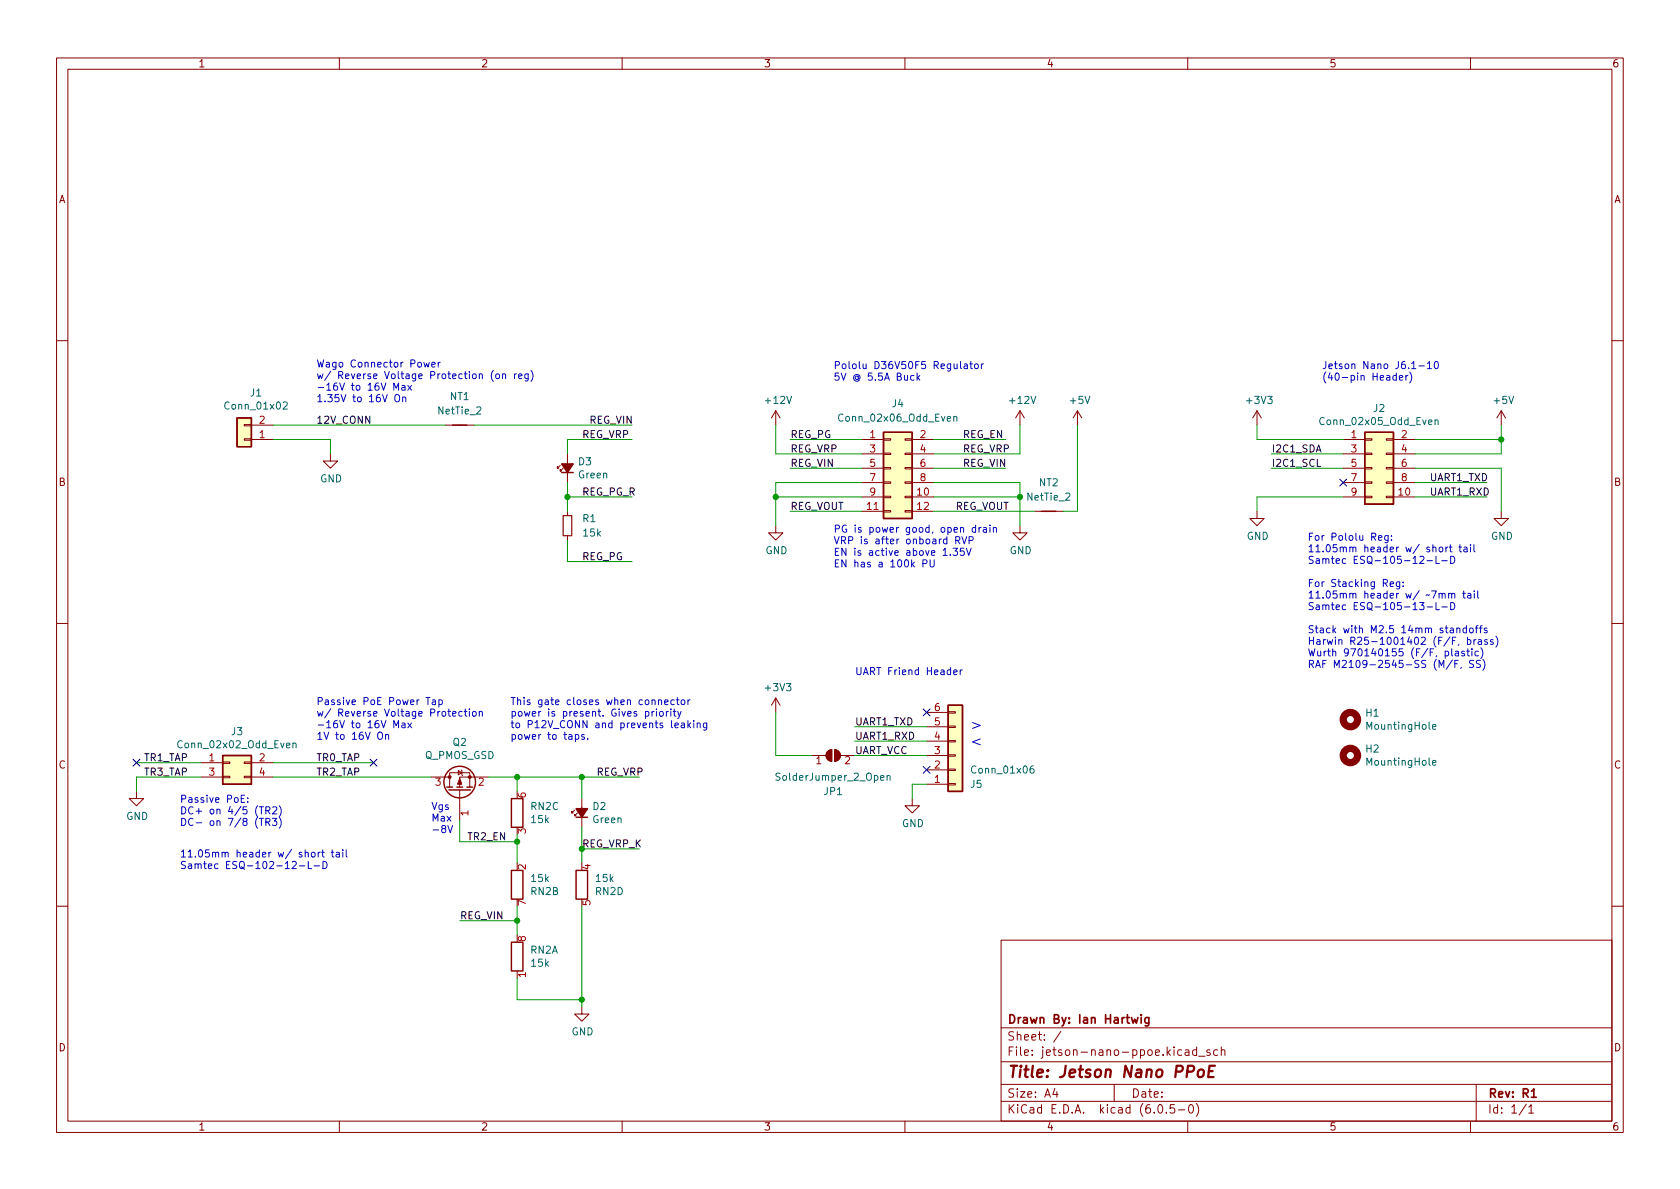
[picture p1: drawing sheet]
<svg xmlns="http://www.w3.org/2000/svg" width="297mm" height="210mm" viewBox="0 0 297 210" stroke-linecap="round" stroke-linejoin="round" font-family="sans-serif">
<g fill="none" stroke="#840000" stroke-width=".18">
<path d="M10 10.2h277v190.1h-277zM12 12.2h273v186.1h-273zM60 10.2v2M110 10.2v2M160 10.2v2M210 10.2v2M260 10.2v2M10 60.2h2M43.2 75.1h1.2v.2h-1.2zM43.2 77.6h1.2v.2h-1.2zM44.4 77.7h3.9M44.4 75.2h3.9"/>
<path d="M78.7 75.2h5.1M137.2 72.6l-.8 1.3M137.2 72.6v2.6M137.2 72.6l.7 1.3M152.4 77.7h3.8M156.2 77.6h1.3v.2h-1.3zM160 77.6h1.3v.2h-1.3zM161.3 77.7h3.8M180.3 72.6l-.7 1.3M180.3 72.6v2.6M180.3 72.6l.8 1.3M190.5 72.6l-.8 1.3"/>
<path d="M190.5 72.6v2.6M190.5 72.6l.8 1.3M222.2 72.6l-.7 1.3M222.2 72.6v2.6M222.2 72.6l.8 1.3M237.5 77.7h3.8M241.3 77.6h1.3v.2h-1.3zM245.1 77.6h1.3v.2h-1.3zM246.4 77.7h3.8M265.4 72.6l-.7 1.3M265.4 72.6v2.6M265.4 72.6l.8 1.3"/>
<path d="M285 60.2h2M58.4 80.3v1.2h1.3l-1.3 1.3-1.3-1.3h1.3M99.1 82.3l-.5 .5v-.3v.3h.2M99.6 82.8l-.5 .5v-.2v.2h.2M100.3 80.3v5M100.3 90.4v.8M100.3 94.7v.8M137.2 93v1.2h1.2l-1.2 1.3-1.3-1.3h1.3M152.4 87.9h3.8M152.4 90.4h3.8M152.4 80.3h3.8M152.4 82.8h3.8"/>
<path d="M152.4 85.3h3.8M156.2 90.3h1.3v.2h-1.3zM156.2 87.8h1.3v.2h-1.3zM156.2 85.2h1.3v.3h-1.3zM156.2 82.7h1.3v.2h-1.3zM156.2 80.1h1.3v.3h-1.3zM160 90.3h1.3v.2h-1.3zM160 87.8h1.3v.2h-1.3zM160 85.2h1.3v.3h-1.3zM160 82.7h1.3v.2h-1.3zM160 80.1h1.3v.3h-1.3zM161.3 87.9h3.8"/>
<path d="M161.3 90.4h3.8M161.3 80.3h3.8M161.3 82.8h3.8M161.3 85.3h3.8M180.3 93v1.2h1.3l-1.3 1.3-1.2-1.3h1.2M182.9 90.4h5.1M222.2 90.4v1.3h1.3l-1.3 1.3-1.2-1.3h1.2M237.5 87.9h3.8M237.5 80.3h3.8M237.5 82.8h3.8M237.5 85.3h3.8M241.3 87.8h1.3v.2h-1.3z"/>
<path d="M241.3 85.2h1.3v.3h-1.3zM241.3 82.7h1.3v.2h-1.3zM241.3 80.1h1.3v.3h-1.3zM245.1 87.8h1.3v.2h-1.3zM245.1 85.2h1.3v.3h-1.3zM245.1 82.7h1.3v.2h-1.3zM245.1 80.1h1.3v.3h-1.3zM246.4 87.9h3.8M246.4 80.3h3.8M246.4 82.8h3.8M246.4 85.3h3.8M265.4 90.4v1.3h1.3l-1.3 1.3-1.2-1.3h1.2"/>
<path d="M10 110.2h2M285 110.2h2M24.1 139.9v1.3h1.3l-1.3 1.3-1.2-1.3h1.2M35.6 134.9h3.8M35.6 137.4h3.8M39.4 137.3h1.2v.2h-1.2zM39.4 134.7h1.2v.3h-1.2zM43.2 137.3h1.2v.2h-1.2zM43.2 134.7h1.2v.3h-1.2zM44.4 134.9h3.9M44.4 137.4h3.9M76.2 137.4h3.3"/>
<path d="M79.5 139.2v-2.6h3.6v2.6M81 136.3l.7 .3-.7 .4zM81.3 139.7v5.3M81.5 136.1l.2 .2v.7l.1 .2M86.4 137.4h-5.1v1.8M137.2 123.4v2.6M137.2 123.4l-.8 1.3M137.2 123.4l.7 1.3M143.5 133.6h2.5M146.3 132.9l.8-.3v2a1.02 1.02 0 0 1-1-.6 1.02 1.02 0 0 1 .2-1.1zM147.6 132.6a1.02 1.02 0 0 1 1 1 1.02 1.02 0 0 1-1 1zM148.6 133.6h2.5"/>
<path d="M163.8 138.7h3.8M163.8 136.1h3.8M163.8 133.6h3.8M163.8 131.1h3.8M163.8 128.5h3.8M163.8 126h3.8M167.6 125.9h1.3v.2h-1.3zM167.6 128.4h1.3v.2h-1.3zM167.6 130.9h1.3v.3h-1.3zM167.6 133.5h1.3v.2h-1.3zM167.6 136h1.3v.3h-1.3zM167.6 138.6h1.3v.2h-1.3z"/>
<path d="M101.6 143.3l-.5 .5v-.3v.3h.2M102.1 143.8l-.5 .5v-.3v.3h.3M102.9 141.2v5.1M161.3 141.2v1.3h1.3l-1.3 1.3-1.3-1.3h1.3M10 160.2h2M102.9 178v1.3h1.2l-1.2 1.3-1.3-1.3h1.3M177 166.3h108v32h-108zM285 160.2h2M60 198.3v2M110 198.3v2M160 198.3v2M177 194.8h108"/>
<path d="M177 191.8h108M177 187.8h108M177 181.8h108M186.5 192.5l-.4 1h1M186.9 193v1M187.6 182.4l-1.3 1.9M197 191.8v3M204.9 195.4l.2-.1a.81 .81 0 0 1 .6 .7 .81 .81 0 0 1-.3 .8h-.2a.81 .81 0 0 1-.6-.6 .81 .81 0 0 1 .3-.8zM206.2 196.7v.1M207.6 195.3h-.7v.7l.2-.1 .5 .1 .1 .2-.1 .5-.2 .1-.5-.1M208.4 196.3h1.1M209.6 185.7h.5l.1 .9"/>
<path d="M210 198.3v2M210.2 186l-.5 .1a.29 .29 0 0 0-.2 .2 .29 .29 0 0 0 .2 .3h.5M210.4 195.4l.1-.1a.81 .81 0 0 1 .6 .7 .81 .81 0 0 1-.3 .8h-.2a.81 .81 0 0 1-.5-.6 .81 .81 0 0 1 .3-.8zM211.5 195.1a1.72 1.72 0 0 1 0 2.3M211.6 185.7l-.5-.1-.2 .3v.4l.1 .3h.6M211.6 185.1v1.5M211.9 186.8h1.2M213.9 185.7l-.3-.1-.2 .2v.3l.5 .1v.4h-.5M215.3 185.7l-.4-.1-.3 .3v.4l.1 .3h.6M215.9 185.8l.2-.2 .4 .1 .1 .9M215.9 185.1v1.5M260 198.3v2"/>
<path d="M261 191.8v6.5M269.9 195.3l-1.3 1.9M270.3 195.8l.4-.5v1.5M270.3 196.8h.9"/>
</g>
<path d="M200.1 179.9l.2 1 .3-.7 .3 .7 .3-1M201.8 179.4v.2M201.8 179.9v1M203.1 179.9v1.2l-.3 .3h-.3M203.1 180l-.4-.1-.3 .3v.4l.2 .3h.5M270.8 193l.4-.5v1.5M270.8 194h.8" fill="none" stroke="#840000" stroke-width=".3"/>
<path d="M211.9 189.3a.52 .52 0 0 1 .6-.2 .52 .52 0 0 1 .4 .4l-.1 .6a.55 .55 0 0 1-.5 .4 .55 .55 0 0 1-.5-.4zM213.7 189.4h.7M214.8 188.5h-.9l-.3 2h1" fill="none" stroke="#840000" stroke-width=".4"/>
<g fill="#ffffc2" stroke="#ffffc2" stroke-width=".18">
<path d="M156.2 76.4h5.1v15.3h-5.1z"/>
<path d="M241.3 76.4h5.1v12.7h-5.1z"/>
<path d="M39.4 133.6h5v5.1h-5z"/>
<path d="M41.9 73.9h2.5v5.1h-2.5z"/>
<path d="M167.6 124.7h2.6v15.2h-2.6z"/>
</g>
<g fill="none" stroke="#840000" stroke-width=".25">
<path d="M41.9 73.9h2.5v5.1h-2.5zM80 75.2h2.5M156.2 76.4h5.1v15.3h-5.1zM241.3 76.4h5.1v12.7h-5.1zM99.3 83.6h2M184.1 90.4h2.6M39.4 133.6h5v5.1h-5zM79 139.2h1M79.4 139.7h3.8M80.8 139.2h1M82.5 139.2h1.1M167.6 124.7h2.6v15.2h-2.6z"/>
<path d="M90.4 141.2h2.1v5.1h-2.1zM90.4 153.9h2.1v5.1h-2.1zM101.9 153.9h2v5.1h-2zM101.9 144.5h2M90.4 166.6h2.1v5.1h-2.1z"/>
<circle cx="81.3" cy="138.3" r="2.79"/>
</g>
<path d="M50.1 71.2l.5-.1 .2 .3-.8 .9h.8M168.6 73.8l.2-.2 .3 .1 .1 .8M168.6 73.6v.9M253.7 74.4l.2-.2 .3 .1 .1 .8M253.7 74.2v.9M51.8 131.5l.2-.1 .3 .1v.7M51.8 131.4v.8M156.8 137.3l.2-.2 .3 .1 .1 .8M156.8 137.1v.9M182.7 135.4l-.3 .1a.86 .86 0 0 0 0 1.2l.4-.1v-.4l-.2-.3h-.2l-.3 .3M253.3 128.5l.6-.1-.1-.2-.3-.1-.2 .2 .1 .6h.4M253.3 134.9l.6-.1-.1-.3h-.3l-.2 .2 .1 .6h.4" fill="none" stroke="#006464" stroke-width=".18"/>
<g fill="none" stroke="#840000" stroke-width="1.3">
<circle cx="238.8" cy="127.2" r="1.27"/>
<circle cx="238.8" cy="133.6" r="1.27"/>
</g>
<g fill="#840000" stroke="#840000" stroke-width=".18">
<path d="M81.3 137.7l.4 1h-.8z"/>
<path d="M146.3 132.9l.8-.3v2a1.02 1.02 0 0 1-1-.6 1.02 1.02 0 0 1 .2-1.1z"/>
<path d="M147.6 132.6a1.02 1.02 0 0 1 1 1 1.02 1.02 0 0 1-1 1z"/>
<circle cx="83.1" cy="137.4" r=".25"/>
<circle cx="79.5" cy="137.4" r=".25"/>
</g>
<path d="M99.6 91.2h1.5v3.5h-1.5z" fill="none" stroke="#840000" stroke-width=".2"/>
<g fill="#840000" stroke="#840000" stroke-width=".25">
<path d="M99.3 82h2l-1 1.6z"/>
<path d="M101.9 143h2l-1 1.5z"/>
</g>
<g fill="none" stroke="#0000c2" stroke-width=".18">
<path d="M69.6 69v-1.3l.4 .9 .5-.9v1.3M69.9 70l.2-.2a.43 .43 0 0 1 .6 .4v.4a.42 .42 0 0 1-.5 .5 .42 .42 0 0 1-.4-.5zM71.1 68.2h.5v.8M71.2 70.3l.2-.1 .3 .1v.7M71.2 70.2v.8M71.6 68.5h-.4l-.2 .2 .2 .3 .4-.1M72.1 68.2l.7 .8M72.8 68.2l-.7 .8M74.9 64.1l.3 .8 .2-.6 .3 .6 .2-.8M76.3 64.5l.6-.1v-.3h-.4l-.2 .1 .1 .7h.5M77.5 64.1v.8M77.8 64.1l-.3 .2"/>
<path d="M87.2 65.5a1.46 1.46 0 0 0 0 1.9M87.8 66.2l.3-.1 .2 .3v.3l-.2 .3-.3-.1-.2-.2zM88.9 66.2l.1-.1 .3 .1 .1 .8M88.9 66.1v.9M91 66.1v.9M91.3 66.1l-.3 .3M91.7 66.5l.6-.1-.1-.2-.3-.1-.2 .2 .1 .6h.4M93.4 66.1v1l-.3 .3-.3-.1M93.4 66.2l-.4-.1-.2 .3 .1 .5h.5M93.9 65.5a1.46 1.46 0 0 1 0 1.9M161.6 66.5l-.4-.1-.2 .2 .1 .6h.5M162.2 66v1.2"/>
<path d="M162.3 66.8l.3 .4M162.6 66.4l-.4 .5M169.8 63.9v1.1l.2 .2M170.5 64.4h.5v.8M171 64.6l-.4 .1-.2 .2 .2 .3 .4-.1M171.5 64.3h.4M171.6 63.9v1.1l.3 .2M172.4 64.4l.3-.1 .3 .3v.4l-.3 .2-.3-.1-.1-.1zM173.5 64.3v.9M173.9 64.3l-.4 .3M246.9 66.5l-.4-.1-.2 .2 .1 .6h.5M246.9 66v1.2"/>
<path d="M247.4 66.8l.6-.1v-.2l-.4-.1-.2 .2 .1 .6h.5M248.6 66.4v.8M248.9 66.4l-.3 .2M249.2 65.8a1.46 1.46 0 0 1 0 1.9M250.9 64.7h.9M252.4 64.3l.3-.4v1.3M252.4 65.2h.7M253.8 64l.1-.1a.68 .68 0 0 1 .4 .7 .68 .68 0 0 1-.4 .6 .84 .84 0 0 1-.1-1.2zM163.2 99.7l.6-.1 .1-.2-.1-.3-.6-.1v1.3M164.5 99v1l.2 .3h.2l.3-.3v-1M168 98.1v.1M168.5 96.9h.8l-.4 .5 .3 .1v.6l-.2 .1-.5-.1"/>
<path d="M169 95.6l.6-.1 .1-.2v-.3l-.7-.1v1.3M169.3 95.6l.4 .6M170.1 94.9l.4 1.3 .4-1.3M170.4 96.9h-.6v.6l.2-.1 .4 .1 .1 .2-.1 .4-.1 .1-.5-.1M170.9 96.9l.4 1.3 .4-1.3M171.3 95.6l.6-.1 .2-.2-.1-.3-.7-.1v1.3M172.5 93.3h-.4l-.2 .2 .1 .6h.5M172.5 92.9v1.2M173.1 93.3v.8M173.5 93.3l-.4 .2M173.9 93.3h.5v.8M174.4 93.6h-.4l-.2 .2 .2 .3h.4"/>
<path d="M175 92.9v.1M175 93.3v.8M175.6 93.4l.2-.1h.3l.1 .8M175.6 93.3v.8M243.7 95.1l.6-.1v-.2l-.4-.1-.2 .2 .1 .6h.5M245.4 94.7v1l-.2 .3-.3-.1M245.4 94.8l-.3-.1-.3 .2 .1 .6h.5M246 95.4v.1M246 94.8v.1M251.1 98.5l.4-.1 .3 .3-.8 .9h.8M252.3 99.2h1M253.9 98.4v1.2h.6"/>
<path d="M254.6 96.8l.3-.1 .2 .3v.3l-.2 .3-.3-.1-.2-.2zM254.9 99.2h1M255.6 96.7v.9M256 96.7l-.4 .3M256.3 96.7h.4M256.4 96.3v1.1l.3 .2M256.5 98.4a.64 .64 0 0 1 .7 .6 .64 .64 0 0 1-.7 .6zM257.9 96.7h.5M258.1 96.3v1.1l.3 .2M258.9 96.8h.4l.1 .8M259.4 97l-.4 .1-.2 .2 .2 .3 .4-.1M260 96.3v.1"/>
<path d="M260 96.7v.9M260.6 96.3v1.1l.2 .2M168.6 118.9l.6-.1v-.3h-.4l-.2 .1 .1 .6h.5M169.8 118.5v.8M170.1 118.5l-.3 .2M245.8 103.3l.6-.1-.1-.3h-.3l-.2 .2 .1 .6h.4M247.5 102.9v1l-.3 .2h-.3M247.5 102.9h-.4l-.2 .2 .1 .6h.5M248.1 103.6v.1M248.1 102.9v.2M251 106.5h.8l-.4 .5 .3 .1v.6l-.2 .1-.5-.1M252.3 107.3h1"/>
<path d="M253.9 106.5v1.3h.6M254.9 107.3h1M255 105.1l.2-.2 .3 .1v.8M255.5 115.2l.4-.1 .2 .3-.1 .5h-.5M256.1 105l.2-.1 .3 .1 .1 .8M256.1 104.9v.9M256.5 106.5a.64 .64 0 0 1 .7 .7 .64 .64 0 0 1-.7 .6zM256.7 105.1l.2-.2 .3 .1v.8M256.7 114.7v1.1l.2 .2M256.8 116.7l-1.1 1.6M257.2 117.4h.4M257.3 115.2h.5l.1 .8"/>
<path d="M257.6 111.2l.2-.1h.3v.8M257.6 111.1v.8M257.8 116.8h-.6v1.2M257.9 115.4l-.4 .1-.2 .2 .2 .3 .4-.1M258.4 118l-.2 .2M258.6 104.9h.5M258.8 104.5v1.1l.3 .2M258.9 115.2l-.3-.1-.2 .2 .1 .2 .4 .1v.3h-.5M259.3 111.1h-.4l-.2 .2 .1 .5h.5M259.3 110.6v1.3M259.3 115.1h.5M259.5 113.2l.3-.1 .3 .2-.2 .6h-.4"/>
<path d="M259.5 112.7v1.2M259.5 105h.5l.1 .8M259.5 114.7v1.1l.3 .2M259.9 111.1h.3l.3 .2v.4l-.3 .2-.3-.1-.1-.1zM260.1 105.2l-.5 .1-.1 .2 .1 .3 .5-.1M260.2 114.7v.1M260.2 115.1v.9M260.5 116.8h-.4l-.3 .2 .1 .3 .6 .3v.3l-.2 .1h-.5M260.6 113.1v.8M260.7 104.5v.1M260.7 104.9v.9M260.9 111.1h.4"/>
<path d="M261 113.1l-.4 .2M261.3 104.5v1.1l.2 .2M261.3 110.6l-.3 .2v1.1M261.4 113.2h.5v.7M261.4 115.2l-.4-.1-.2 .3 .1 .5h.5M261.6 111.1h.5M261.8 116.8h-.5l-.3 .2 .2 .3 .5 .3v.3l-.2 .1h-.5M261.8 114.5a1.46 1.46 0 0 1 0 2M261.9 113.4l-.4 .1-.2 .1 .2 .3h.4M262.1 110.6l-.3 .2v1.1M262.2 116.6a1.46 1.46 0 0 1 0 1.9M262.9 111.1h-.3l-.2 .1 .1 .2 .4 .1v.3h-.5"/>
<path d="M263 113.2l-.3-.1-.2 .2v.2l.5 .1v.3h-.5M264 113.2l-.3-.1-.2 .2 .1 .2 .4 .1v.3h-.5M264.5 112.5a1.46 1.46 0 0 1 0 1.9M66.8 129.6l.3-.1a.43 .43 0 0 1 .5 .4v.4a.42 .42 0 0 1-.4 .5 .42 .42 0 0 1-.4-.5zM68.2 130l.2-.1 .3 .1v.7M68.2 129.9v.8M69.6 128.7v-1.3l.4 .9 .5-.9v1.3M71.1 127.9h.5v.8M71.6 128.1l-.4 .1-.2 .2 .2 .3 .4-.1M72.1 127.8l.7 .9M72.8 127.8l-.7 .9M75.3 123.3h.7"/>
<path d="M75.7 123.3v1.3M76.5 123.8h.4l.1 .8M77 124.1h-.4l-.2 .2 .2 .3 .4-.1M77.6 123.8h.4l.2 .2-.1 .5h-.5M77.6 123.8v1.2M80 126.2l.6-.1v-.2l-.4-.1-.2 .2 .1 .6h.5M81.7 125.9l-.3-.1-.3 .2 .1 .6h.5M82.1 125.8h.5M82.3 125.4v1.1l.3 .1M83 125.4v.1M83 125.8v.8M83.7 125.9l.3-.1 .2 .2v.4l-.2 .2h-.3l-.2-.2z"/>
<path d="M84.7 125.9l.2-.1 .3 .1 .1 .7M84.7 125.8v.8M101.7 130l.4-.1 .2 .2-.1 .6h-.5M103.3 130l-.3-.1-.2 .2 .1 .2 .4 .1v.3h-.5M103.9 130.6v.1M115.3 125.8v.8M115.6 125.8l-.3 .2M116.1 125.8v.8M116.4 123.9l.2-.1h.3l.1 .8M116.7 125.9l.3-.1 .3 .2v.4l-.3 .2h-.3l-.1-.2zM117.5 124.2l.6-.1v-.3h-.4l-.2 .1 .1 .6h.5M117.8 125.8v.8"/>
<path d="M118.2 125.8l-.4 .2M118.6 125.4v.1M118.6 125.8v.8M119 125.8h.5M119.2 123.8h-.3l-.3 .2 .1 .5h.5M119.2 125.4v1.1l.3 .1M119.6 123.8h.5M119.8 123.3v1.1l.3 .2M119.8 125.8l.3 .8M120.4 125.8l-.4 1.2-.2 .1M120.5 127.9h.5v.8M120.5 123.8h.3l.3 .2v.4l-.3 .2-.3-.1-.1-.1z"/>
<path d="M121 128.1l-.4 .1-.2 .2 .2 .3 .4-.1M121.6 123.8v.8M121.6 127.4v1.3M121.8 128.2l.3 .5M122 123.8l-.4 .2M122.1 127.8l-.5 .5M122.7 127.4v.1M122.7 127.8v.9M123.3 128l.1-.2 .4 .1v.8M123.3 127.8v.9M125 127.8v1.1l-.3 .2h-.3M125 127.9l-.4-.1-.2 .3 .1 .5h.5"/>
<path d="M42.7 141.2h.4M43.3 140.6h-.6v1.3h.6M43.8 141.8v.1M43.8 141.1v.1M45.9 142.7h.7M45.9 144.7h.7M46.2 144.7v1.3M47 143.3h.6l.1-.2v-.3l-.7-.1v1.2M47 145.4l.6-.1 .1-.2v-.3l-.7-.1v1.3M47.3 143.3l.4 .6M47.3 145.4l.4 .6M48.2 144.7h.7l-.4 .5 .4 .1v.6l-.2 .1-.5-.1"/>
<path d="M48.2 142.8l.5-.1 .2 .3-.7 .9h.7M49.4 142.5a1.46 1.46 0 0 1 0 1.9M49.4 144.5a1.46 1.46 0 0 1 0 2M51.7 152.4l.4-.1 .3 .4-.8 .9h.8M52.9 153.1h1M54.5 152.3v1.3h.6M55.2 150.8l.3-.1 .2 .2v.4l-.2 .3-.3-.1-.2-.2zM55.5 153.1h1M56.3 150.7v.9M56.6 150.7l-.3 .2M56.9 150.7h.4M57 150.3v1.1l.3 .2"/>
<path d="M57.1 152.3a.64 .64 0 0 1 .7 .7 .64 .64 0 0 1-.7 .6zM58.6 150.7h.4M58.7 150.3v1.1l.3 .2M59.5 150.8h.4l.1 .8M60 151l-.4 .1-.2 .2 .2 .3 .4-.1M60.6 150.3v.1M60.6 150.7v.9M61.2 150.3v1.1l.2 .2M79.2 146l.4 1.2 .4-1.2"/>
</g>
<g fill="none" stroke="#009600" stroke-width=".18">
<path d="M48.3 77.7h10.1v2.6M48.3 75.2h30.4M83.8 75.2h28M111.8 77.7h-11.5v2.6M137.2 75.2v5.1h15.2M139.7 77.7h12.7M165.1 77.7h12.7M180.3 75.2v5.1h-15.2M190.5 75.2v15.2h-2.5M222.2 75.2v2.5h15.3M250.2 77.7h15.2M265.4 75.2v5.1h-15.2"/>
<path d="M100.3 87.9h11.5M100.3 85.3v5.1M100.3 95.5v3.8h11.5M137.2 87.9h15.2M139.7 82.8h12.7M139.7 90.4h12.7M152.4 85.3h-15.2v7.7M165.1 82.8h12.7M165.1 90.4h17.8M165.1 87.9h15.2M165.1 85.3h15.2v7.7M224.8 82.8h12.7"/>
<path d="M224.8 80.3h12.7M237.5 87.9h-15.3v2.5M250.2 82.8h15.2v7.6M250.2 87.9h12.7M250.2 85.3h12.7M24.1 134.9h11.5M35.6 137.4h-11.5v2.5M48.3 137.4h27.9M48.3 134.9h17.7M86.4 137.4h26.6M91.4 137.4v2.5M102.9 137.4v3.8"/>
<path d="M137.2 126v7.6h6.3M151.1 133.6h12.7M151.1 128.5h12.7M151.1 131.1h12.7M163.8 138.7h-2.5v2.5M81.3 145v3.8h10.1M91.4 147.6v5M102.9 146.3v6.3M102.9 150.1h10.1M81.3 162.8h10.1M91.4 160.3v5M91.4 173v3.8h11.5"/>
<path d="M102.9 160.3v17.7"/>
</g>
<path d="M236.9 84.7l1.2 1.2M238.1 84.7l-1.2 1.2M23.5 134.3l1.2 1.2M24.7 134.3l-1.2 1.2M65.4 134.3l1.2 1.2M66.6 134.3l-1.2 1.2M163.2 135.5l1.2 1.2M163.2 125.4l1.2 1.2M164.4 135.5l-1.2 1.2M164.4 125.4l-1.2 1.2" fill="none" stroke="#000084" stroke-width=".18"/>
<g fill="#009600" stroke="#009600" stroke-width=".18">
<circle cx="102.9" cy="137.4" r=".46"/>
<circle cx="102.9" cy="176.8" r=".46"/>
<circle cx="91.4" cy="148.8" r=".46"/>
<circle cx="91.4" cy="162.8" r=".46"/>
<circle cx="180.3" cy="87.9" r=".46"/>
<circle cx="137.2" cy="87.9" r=".46"/>
<circle cx="100.3" cy="87.9" r=".46"/>
<circle cx="91.4" cy="137.4" r=".46"/>
<circle cx="265.4" cy="77.7" r=".46"/>
</g>
<text font-size="2.8" fill="#840000" x="178" y="190.6">Title: Jetson Nano PPoE</text>
<g font-size="2.5" fill="#0000c2">
<text x="171.4" y="129.1">&gt;</text>
<text x="171.4" y="132">&lt;</text>
</g>
<g font-size="2.1" fill="#840000">
<text x="178" y="184">Sheet: /</text>
<text x="178" y="181">Drawn By: Ian Hartwig</text>
<text x="178" y="186.7">File: jetson-nano-ppoe.kicad_sch</text>
<text x="178" y="196.9">KiCad E.D.A. kicad (6.0.5-0)</text>
<text x="178" y="194.1">Size: A4</text>
<text x="200" y="194.1">Date:</text>
<text x="263" y="194.1">Rev: R1</text>
<text x="263" y="196.9">Id: 1/1</text>
</g>
<g font-size="1.8" fill="#840000">
<text x="35" y="11.9">1</text>
<text x="85" y="11.9">2</text>
<text x="135" y="11.9">3</text>
<text x="185" y="11.9">4</text>
<text x="235" y="11.9">5</text>
<text x="285" y="11.9">6</text>
<text x="10.3" y="35.9">A</text>
<text x="285.3" y="35.9">A</text>
<text x="10.3" y="85.9">B</text>
<text x="285.3" y="85.9">B</text>
<text x="10.3" y="135.9">C</text>
<text x="285.3" y="135.9">C</text>
<text x="10.3" y="185.9">D</text>
<text x="285.3" y="185.9">D</text>
<text x="35" y="199.9">1</text>
<text x="85" y="199.9">2</text>
<text x="135" y="199.9">3</text>
<text x="185" y="199.9">4</text>
<text x="235" y="199.9">5</text>
<text x="285" y="199.9">6</text>
</g>
<g font-size="1.8" fill="#0000c2">
<text x="55.9" y="65">Wago Connector Power</text>
<text x="147.3" y="65.3">Pololu D36V50F5 Regulator</text>
<text x="233.7" y="65.3">Jetson Nano J6.1-10</text>
<text x="55.9" y="67">w/ Reverse Voltage Protection (on reg)</text>
<text x="55.9" y="69.1">-16V to 16V Max</text>
<text x="55.9" y="71.1">1.35V to 16V On</text>
<text x="147.3" y="67.3">5V @ 5.5A Buck</text>
<text x="233.7" y="67.3">(40-pin Header)</text>
<text x="147.3" y="94.2">PG is power good, open drain</text>
<text x="231.1" y="95.6">For Pololu Reg:</text>
<text x="147.3" y="96.2">VRP is after onboard RVP</text>
<text x="147.3" y="98.3">EN is active above 1.35V</text>
<text x="147.3" y="100.3">EN has a 100k PU</text>
<text x="231.1" y="97.7">11.05mm header w/ short tail</text>
<text x="231.1" y="99.7">Samtec ESQ-105-12-L-D</text>
<text x="231.1" y="103.8">For Stacking Reg:</text>
<text x="231.1" y="105.8">11.05mm header w/ ~7mm tail</text>
<text x="231.1" y="107.9">Samtec ESQ-105-13-L-D</text>
<text x="231.1" y="112">Stack with M2.5 14mm standoffs</text>
<text x="151.1" y="119.4">UART Friend Header</text>
<text x="231.1" y="114">Harwin R25-1001402 (F/F, brass)</text>
<text x="231.1" y="116.1">Wurth 970140155 (F/F, plastic)</text>
<text x="231.1" y="118.1">RAF M2109-2545-SS (M/F, SS)</text>
<text x="55.9" y="124.7">Passive PoE Power Tap</text>
<text x="90.2" y="124.7">This gate closes when connector</text>
<text x="55.9" y="126.7">w/ Reverse Voltage Protection</text>
<text x="55.9" y="128.8">-16V to 16V Max</text>
<text x="55.9" y="130.8">1V to 16V On</text>
<text x="90.2" y="126.7">power is present. Gives priority</text>
<text x="90.2" y="128.8">to P12V_CONN and prevents leaking</text>
<text x="90.2" y="130.8">power to taps.</text>
<text x="31.7" y="141.9">Passive PoE:</text>
<text x="31.7" y="144">DC+ on 4/5 (TR2)</text>
<text x="76.2" y="143.2">Vgs</text>
<text x="31.7" y="146">DC- on 7/8 (TR3)</text>
<text x="76.2" y="145.3">Max</text>
<text x="76.2" y="147.3">-8V</text>
<text x="31.7" y="151.6">11.05mm header w/ short tail</text>
<text x="31.7" y="153.7">Samtec ESQ-102-12-L-D</text>
</g>
<g font-size="1.8" fill="#006464">
<text x="44.3" y="70.1">J1</text>
<text x="79.6" y="70.7">NT1</text>
<text x="135.5" y="71.4">+12V</text>
<text x="178.6" y="71.4">+12V</text>
<text x="189.3" y="71.4">+5V</text>
<text x="220.5" y="71.4">+3V3</text>
<text x="264.2" y="71.4">+5V</text>
<text x="40.1" y="72.4">Conn_01x02</text>
<text x="77.6" y="73.3">NetTie_2</text>
<text x="148.7" y="74.5">Conn_02x06_Odd_Even</text>
<text x="157.8" y="72">J4</text>
<text x="233.8" y="75.2">Conn_02x05_Odd_Even</text>
<text x="242.9" y="72.8">J2</text>
<text x="102.3" y="82.3">D3</text>
<text x="56.6" y="85.3">GND</text>
<text x="102.3" y="84.6">Green</text>
<text x="181.7" y="88.5">NetTie_2</text>
<text x="183.7" y="86">NT2</text>
<text x="103.1" y="92.3">R1</text>
<text x="103.2" y="94.9">15k</text>
<text x="220.4" y="95.4">GND</text>
<text x="263.6" y="95.4">GND</text>
<text x="135.3" y="98">GND</text>
<text x="178.5" y="98">GND</text>
<text x="135.5" y="122.2">+3V3</text>
<text x="40.9" y="130">J3</text>
<text x="80.1" y="131.9">Q2</text>
<text x="241.5" y="126.7">H1</text>
<text x="241.9" y="129">MountingHole</text>
<text x="31.8" y="132.3">Conn_02x02_Odd_Even</text>
<text x="75.1" y="134.2">Q_PMOS_GSD</text>
<text x="172.1" y="136.8">Conn_01x06</text>
<text x="241.5" y="133.1">H2</text>
<text x="241.9" y="135.4">MountingHole</text>
<text x="93.9" y="143.2">RN2C</text>
<text x="104.8" y="143.2">D2</text>
<text x="137.6" y="138">SolderJumper_2_Open</text>
<text x="145.7" y="140.6">JP1</text>
<text x="171.6" y="139.3">J5</text>
<text x="22.3" y="145">GND</text>
<text x="94" y="145.5">15k</text>
<text x="104.9" y="145.5">Green</text>
<text x="159.5" y="146.2">GND</text>
<text x="94" y="156">15k</text>
<text x="105.4" y="156">15k</text>
<text x="93.9" y="158.3">RN2B</text>
<text x="105.3" y="158.3">RN2D</text>
<text x="93.8" y="168.6">RN2A</text>
<text x="94" y="170.9">15k</text>
<text x="101" y="183.1">GND</text>
</g>
<g font-size="1.8" fill="#a90000">
<text x="45.9" y="77.5">1</text>
<text x="45.9" y="74.9">2</text>
<text x="153.8" y="77.5">1</text>
<text x="162.7" y="77.5">2</text>
<text x="238.9" y="77.5">1</text>
<text x="247.8" y="77.5">2</text>
<text x="153.8" y="80">3</text>
<text x="153.8" y="82.5">5</text>
<text x="162.7" y="80">4</text>
<text x="162.7" y="82.5">6</text>
<text x="238.9" y="80">3</text>
<text x="238.9" y="82.5">5</text>
<text x="247.8" y="80">4</text>
<text x="247.8" y="82.5">6</text>
<text x="153.8" y="85.1">7</text>
<text x="153.8" y="87.6">9</text>
<text x="162.2" y="87.6">10</text>
<text x="162.7" y="85.1">8</text>
<text x="238.9" y="85.1">7</text>
<text x="238.9" y="87.6">9</text>
<text x="247.3" y="87.6">10</text>
<text x="247.8" y="85.1">8</text>
<text x="153.3" y="90.2">11</text>
<text x="162.2" y="90.2">12</text>
<text x="165.2" y="125.7">6</text>
<text x="165.2" y="130.8">4</text>
<text x="165.2" y="128.3">5</text>
<text x="37" y="134.6">1</text>
<text x="37" y="137.2">3</text>
<text x="45.9" y="134.6">2</text>
<text x="45.9" y="137.2">4</text>
<text x="144.3" y="135.1">1</text>
<text x="149.4" y="135.1">2</text>
<text x="165.2" y="135.9">2</text>
<text x="165.2" y="133.3">3</text>
<text x="77" y="138.9">3</text>
<text x="84.6" y="138.9">2</text>
<text x="93" y="141.1" transform="rotate(-90 93 141.1)">6</text>
<text x="165.2" y="138.4">1</text>
<text x="82.8" y="144.3" transform="rotate(-90 82.8 144.3)">1</text>
<text x="93" y="147.4" transform="rotate(-90 93 147.4)">3</text>
<text x="93" y="153.8" transform="rotate(-90 93 153.8)">2</text>
<text x="104.4" y="153.8" transform="rotate(-90 104.4 153.8)">4</text>
<text x="93" y="160.1" transform="rotate(-90 93 160.1)">7</text>
<text x="104.4" y="160.1" transform="rotate(-90 104.4 160.1)">5</text>
<text x="93" y="166.5" transform="rotate(-90 93 166.5)">8</text>
<text x="93" y="172.8" transform="rotate(-90 93 172.8)">1</text>
</g>
<g font-size="1.8" fill="#0f0f0f">
<text x="55.9" y="74.9">12V_CONN</text>
<text x="102.9" y="77.5">REG_VRP</text>
<text x="104.1" y="74.9">REG_VIN</text>
<text x="139.7" y="77.5">REG_PG</text>
<text x="170.2" y="77.5">REG_EN</text>
<text x="139.7" y="82.5">REG_VIN</text>
<text x="139.7" y="80">REG_VRP</text>
<text x="170.2" y="80">REG_VRP</text>
<text x="170.2" y="82.5">REG_VIN</text>
<text x="224.8" y="82.5">I2C1_SCL</text>
<text x="224.8" y="80">I2C1_SDA</text>
<text x="102.9" y="87.6">REG_PG_R</text>
<text x="252.7" y="85.1">UART1_TXD</text>
<text x="252.7" y="87.6">UART1_RXD</text>
<text x="139.7" y="90.2">REG_VOUT</text>
<text x="168.9" y="90.2">REG_VOUT</text>
<text x="102.9" y="99">REG_PG</text>
<text x="151.1" y="130.8">UART1_RXD</text>
<text x="151.1" y="128.3">UART1_TXD</text>
<text x="25.4" y="137.1">TR3_TAP</text>
<text x="25.4" y="134.6">TR1_TAP</text>
<text x="55.9" y="137.1">TR2_TAP</text>
<text x="55.9" y="134.6">TR0_TAP</text>
<text x="105.4" y="137.1">REG_VRP</text>
<text x="151.1" y="133.3">UART_VCC</text>
<text x="82.5" y="148.6">TR2_EN</text>
<text x="81.3" y="162.5">REG_VIN</text>
</g>
<text font-size="1.8" fill="#009600" x="102.9" y="149.8">REG_VRP_K</text>
</svg>
